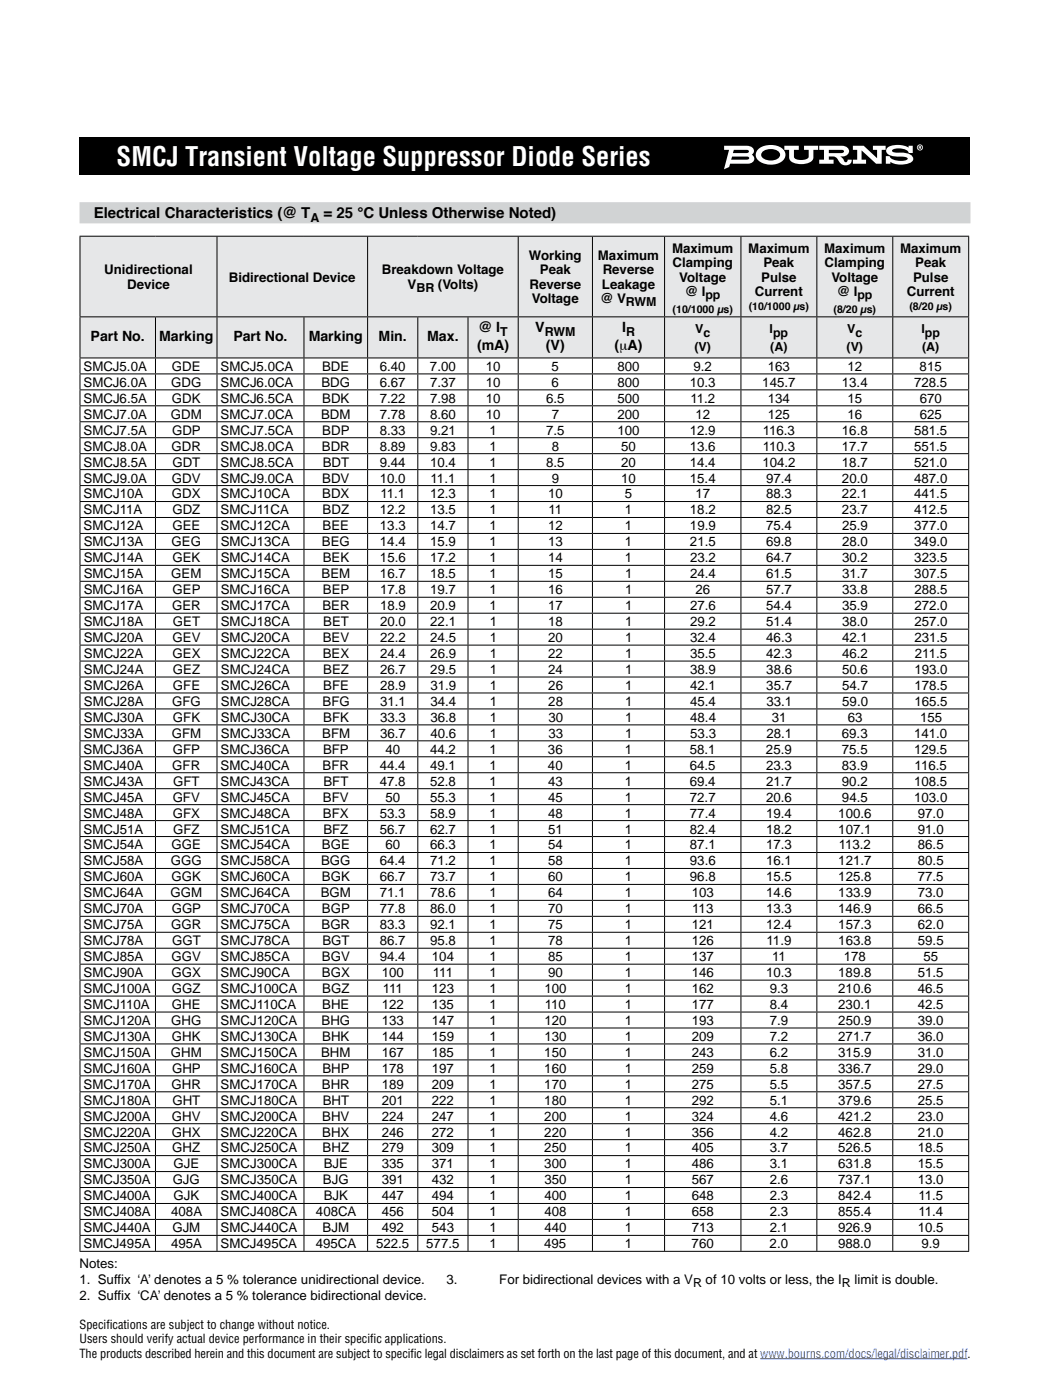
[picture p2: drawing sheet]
<svg xmlns="http://www.w3.org/2000/svg" width="210mm" height="279mm" viewBox="0 0 210 279" stroke-linecap="round" stroke-linejoin="round" font-family="sans-serif">
<path d="M15.9 27.5h177.8v7.4h-177.8z" fill="#000"/>
<g fill="#fff">
<path d="M156.5 29.1h2.9v.8h-1v1.4a1.59 1.59 0 0 0 1.9 .6 1.04 1.04 0 0 0 1.1-.6v-1.4h-.9v-.8h2.8v.8h-1v1.5a2.1 2.1 0 0 1-2.3 1.4 2.91 2.91 0 0 1-2.4-.9l-.1-2h-1z"/>
<path d="M170.2 29.1h2.2l2.6 2.5v-1.7h-.8v-.8h2.5v.8h-.7v2.8h-1.2l-2.9-2.7v1.9h.9v.8h-2.6v-.8h.9v-2h-.9z"/>
<path d="M177.3 29.3a4.5 4.5 0 0 1 4 .2v-.4h.9v1.4h-.8a2.21 2.21 0 0 0-2.7-.8l-.6 .2-.1 .3 .5 .2 1.1 .1a2.68 2.68 0 0 1 2.6 .9 .91 .91 0 0 1-.8 1.2 4.4 4.4 0 0 1-3.7-.3v.4h-.9v-1.5h.7a2.17 2.17 0 0 0 2.3 .9l1.1-.2 .3-.2a2.62 2.62 0 0 0-2.3-.5 2.54 2.54 0 0 1-1.9-.7l-.2-.4 .2-.4z"/>
<path d="M183.5 29.2v.2h.2v-.2zM183.3 29.1h.5l-.1 .4 .2 .3h-.2l-.1-.3-.1 .3h-.2zM183.1 29.4a.5 .5 0 0 0 1 0 .5 .5 0 0 0-1 0zM183 29.4a.61 .61 0 0 1 1.2 0 .61 .61 0 0 1-1.2 0z"/>
<path d="M146.1 31.2h3l.2 .1 .2 .2-.2 .3-.4 .1h-3zM146.5 29.9h2.6l.4 .3-.2 .3-.4 .1h-2.6zM144.5 29.1v.8h1l-1 3.9 1-.5 .2-.6h3.6a.99 .99 0 0 0 1.1-.6 .99 .99 0 0 0-.4-1.2 .93 .93 0 0 0 .4-1.1 .93 .93 0 0 0-.9-.6z"/>
<path d="M152.2 30.2a2.59 2.59 0 0 1 3.4 .3 1.1 1.1 0 0 1-1.2 1.5 2 2 0 0 1-2.5-1.1zM151.4 29.7a1.58 1.58 0 0 0-.5 1.5 1.58 1.58 0 0 0 1.1 1.3 3.8 3.8 0 0 0 4.5-.7 1.72 1.72 0 0 0-1.3-2.7 4.2 4.2 0 0 0-3.8 .6z"/>
<path d="M165.4 29.9h2.6l.4 .3-.2 .3-.4 .1h-2.4zM163.5 29.1v.8h.9v2h-.9v.8h2.9v-.8h-1v-.7a1.56 1.56 0 0 1 2 1 1.42 1.42 0 0 0 1.3 .8 1.42 1.42 0 0 0 1.3-.8v-.3h-.8l-.1 .3-.3 .2a.59 .59 0 0 1-.5-.6l-.6-.6a1.27 1.27 0 0 0 1.7-1.3 1.39 1.39 0 0 0-1.4-.8z"/>
</g>
<path d="M15.9 42.5h177.8" fill="none" stroke="#d1d3d4" stroke-width="4.2" stroke-linecap="butt"/>
<path d="M16 47.1h27.3v16.1h-27.3zM43.3 47.1h30.1v16.1h-30.1zM73.4 47.1h30v16.1h-30zM103.4 47.1h14.8v16.1h-14.8zM118.2 47.1h14.4v16.1h-14.4zM132.6 47.1h15.3v16.1h-15.3zM147.9 47.1h15.1v16.1h-15.1zM163 47.1h15.2v16.1h-15.2zM178.2 47.1h15.1v16.1h-15.1zM16 63.2h15v8.2h-15zM31 63.2h12.3v8.2h-12.3zM43.3 63.2h17.4v8.2h-17.4zM60.7 63.2h12.7v8.2h-12.7zM73.4 63.2h10v8.2h-10zM83.4 63.2h10v8.2h-10zM93.4 63.2h10v8.2h-10zM103.4 63.2h14.8v8.2h-14.8zM118.2 63.2h14.4v8.2h-14.4zM132.6 63.2h15.3v8.2h-15.3zM147.9 63.2h15.1v8.2h-15.1zM163 63.2h15.2v8.2h-15.2zM178.2 63.2h15.1v8.2h-15.1z" fill="#e6e7e8"/>
<g fill="none" stroke="#000" stroke-width=".2">
<path d="M15.9 47.1h177.5M16 47.2v15.9M43.3 47.2v15.9M73.4 47.2v15.9M103.4 47.2v15.9M118.2 47.2v15.9M132.6 47.2v15.9M147.9 47.2v15.9M163 47.2v15.9M178.2 47.2v15.9M193.3 47.2v15.9M15.9 71.4h177.5"/>
<path d="M15.9 63.2h177.5M15.9 74.6h177.5M15.9 77.8h177.5M16 63.3v8M16 71.5v3M16 74.7v3M16 77.9v3M31 63.3v8M31 71.5v3M31 74.7v3M31 77.9v3M43.3 63.3v8"/>
<path d="M43.3 71.5v3M43.3 74.7v3M43.3 77.9v3M60.7 63.3v8M60.7 71.5v3M60.7 74.7v3M60.7 77.9v3M73.4 63.3v8M73.4 71.5v3M73.4 74.7v3M73.4 77.9v3M83.4 63.3v8"/>
<path d="M83.4 71.5v3M83.4 74.7v3M83.4 77.9v3M93.4 63.3v8M93.4 71.5v3M93.4 74.7v3M93.4 77.9v3M103.4 63.3v8M103.4 71.5v3M103.4 74.7v3M103.4 77.9v3M118.2 63.3v8"/>
<path d="M118.2 71.5v3M118.2 74.7v3M118.2 77.9v3M132.6 63.3v8M132.6 71.5v3M132.6 74.7v3M132.6 77.9v3M147.9 63.3v8M147.9 71.5v3M147.9 74.7v3M147.9 77.9v3M163 63.3v8"/>
<path d="M163 71.5v3M163 74.7v3M163 77.9v3M178.2 63.3v8M178.2 71.5v3M178.2 74.7v3M178.2 77.9v3M193.3 63.3v8M193.3 71.5v3M193.3 74.7v3M193.3 77.9v3M15.9 81h177.5"/>
<path d="M15.9 84.2h177.5M15.9 90.5h177.5M15.9 93.7h177.5M15.9 96.9h177.5M16 81.1v3M16 84.3v3M16 87.4v3.1M16 90.6v3M16 93.8v3M16 97v3M31 81.1v3M31 84.3v3"/>
<path d="M31 87.4v3.1M31 90.6v3M31 93.8v3M31 97v3M43.3 81.1v3M43.3 84.3v3M43.3 87.4v3.1M43.3 90.6v3M43.3 93.8v3M43.3 97v3M60.7 81.1v3M60.7 84.3v3"/>
<path d="M60.7 87.4v3.1M60.7 90.6v3M60.7 93.8v3M60.7 97v3M73.4 81.1v3M73.4 84.3v3M73.4 87.4v3.1M73.4 90.6v3M73.4 93.8v3M73.4 97v3M83.4 81.1v3M83.4 84.3v3"/>
<path d="M83.4 87.4v3.1M83.4 90.6v3M83.4 93.8v3M83.4 97v3M93.4 81.1v3M93.4 84.3v3M93.4 87.4v3.1M93.4 90.6v3M93.4 93.8v3M93.4 97v3M103.4 81.1v3M103.4 84.3v3"/>
<path d="M103.4 87.4v3.1M103.4 90.6v3M103.4 93.8v3M103.4 97v3M118.2 81.1v3M118.2 84.3v3M118.2 87.4v3.1M118.2 90.6v3M118.2 93.8v3M118.2 97v3M132.6 81.1v3M132.6 84.3v3"/>
<path d="M132.6 90.6v3M132.6 93.8v3M132.6 97v3M132.6 87.4v3.1M147.9 81.1v3M147.9 84.3v3M147.9 90.6v3M147.9 93.8v3M147.9 97v3M147.9 87.4v3.1M163 81.1v3M163 84.3v3"/>
<path d="M163 90.6v3M163 93.8v3M163 97v3M163 87.4v3.1M178.2 81.1v3M178.2 84.3v3M178.2 90.6v3M178.2 93.8v3M178.2 97v3M178.2 87.4v3.1M193.3 81.1v3M193.3 84.3v3"/>
<path d="M193.3 87.4v3.1M193.3 90.6v3M193.3 93.8v3M193.3 97v3M193.4 87.4h-177.5M15.9 100.1h177.5M15.9 103.3h177.5M15.9 106.5h177.5M15.9 109.6h177.5M15.9 116h177.5M15.9 119.2h177.5M16 100.2v3"/>
<path d="M16 103.4v3M16 106.5v3.1M16 109.7v3M16 112.9v3M16 116.1v3M16 119.3v3M31 100.2v3M31 103.4v3M31 106.5v3.1M31 109.7v3M31 112.9v3M31 116.1v3"/>
<path d="M31 119.3v3M43.3 100.2v3M43.3 103.4v3M43.3 106.5v3.1M43.3 109.7v3M43.3 112.9v3M43.3 116.1v3M43.3 119.3v3M60.7 100.2v3M60.7 103.4v3M60.7 106.5v3.1M60.7 109.7v3"/>
<path d="M60.7 112.9v3M60.7 116.1v3M60.7 119.3v3M73.4 100.2v3M73.4 103.4v3M73.4 106.5v3.1M73.4 109.7v3M73.4 112.9v3M73.4 116.1v3M73.4 119.3v3M83.4 100.2v3M83.4 103.4v3"/>
<path d="M83.4 106.5v3.1M83.4 109.7v3M83.4 112.9v3M83.4 116.1v3M83.4 119.3v3M93.4 100.2v3M93.4 103.4v3M93.4 106.5v3.1M93.4 109.7v3M93.4 112.9v3M93.4 116.1v3M93.4 119.3v3"/>
<path d="M103.4 100.2v3M103.4 103.4v3M103.4 106.5v3.1M103.4 109.7v3M103.4 112.9v3M103.4 116.1v3M103.4 119.3v3M118.2 100.2v3M118.2 103.4v3M118.2 106.5v3.1M118.2 109.7v3M118.2 112.9v3"/>
<path d="M118.2 116.1v3M118.2 119.3v3M132.6 100.2v3M132.6 103.4v3M132.6 106.5v3.1M132.6 109.7v3M132.6 112.9v3M132.6 116.1v3M132.6 119.3v3M147.9 100.2v3M147.9 103.4v3M147.9 106.5v3.1"/>
<path d="M147.9 109.7v3M147.9 112.9v3M147.9 116.1v3M147.9 119.3v3M163 100.2v3M163 103.4v3M163 106.5v3.1M163 109.7v3M163 112.9v3M163 116.1v3M163 119.3v3M178.2 100.2v3"/>
<path d="M178.2 103.4v3M178.2 106.5v3.1M178.2 109.7v3M178.2 112.9v3M178.2 116.1v3M178.2 119.3v3M193.3 100.2v3M193.3 103.4v3M193.3 106.5v3.1M193.3 109.7v3M193.3 112.9v3M193.3 116.1v3"/>
<path d="M193.3 119.3v3M193.4 112.8h-177.5M15.9 135.1h177.5M15.9 138.3h177.5M15.9 122.4h177.5M15.9 125.6h177.5M15.9 128.7h177.5M15.9 131.9h177.5M16 122.5v3M16 125.7v3M16 128.8v3M16 132v3"/>
<path d="M16 135.2v3M16 138.4v3M31 122.5v3M31 125.7v3M31 128.8v3M31 132v3M31 135.2v3M31 138.4v3M43.3 122.5v3M43.3 125.7v3M43.3 128.8v3M43.3 132v3"/>
<path d="M43.3 135.2v3M43.3 138.4v3M60.7 122.5v3M60.7 125.7v3M60.7 128.8v3M60.7 132v3M60.7 135.2v3M60.7 138.4v3M73.4 122.5v3M73.4 125.7v3M73.4 128.8v3M73.4 132v3"/>
<path d="M73.4 138.4v3M73.4 135.2v3M83.4 122.5v3M83.4 125.7v3M83.4 128.8v3M83.4 132v3M83.4 138.4v3M83.4 135.2v3M93.4 122.5v3M93.4 125.7v3M93.4 128.8v3M93.4 132v3"/>
<path d="M93.4 135.2v3M93.4 138.4v3M103.4 122.5v3M103.4 125.7v3M103.4 128.8v3M103.4 132v3M103.4 135.2v3M103.4 138.4v3M118.2 122.5v3M118.2 125.7v3M118.2 128.8v3M118.2 132v3"/>
<path d="M118.2 135.2v3M118.2 138.4v3M132.6 122.5v3M132.6 125.7v3M132.6 128.8v3M132.6 132v3M132.6 135.2v3M132.6 138.4v3M147.9 122.5v3M147.9 125.7v3M147.9 128.8v3M147.9 132v3"/>
<path d="M147.9 135.2v3M147.9 138.4v3M163 122.5v3M163 125.7v3M163 128.8v3M163 132v3M163 135.2v3M163 138.4v3M178.2 122.5v3M178.2 125.7v3M178.2 128.8v3M178.2 132v3"/>
<path d="M178.2 135.2v3M178.2 138.4v3M193.3 122.5v3M193.3 125.7v3M193.3 128.8v3M193.3 132v3M193.3 135.2v3M193.3 138.4v3M15.9 141.5h177.5M15.9 144.7h177.5M15.9 147.8h177.5M15.9 151h177.5"/>
<path d="M15.9 154.2h177.5M15.9 157.4h177.5M16 141.6v3M16 144.8v3M16 147.9v3M16 151.1v3M16 154.3v3M16 157.5v3M31 141.6v3M31 144.8v3M31 147.9v3M31 151.1v3"/>
<path d="M31 154.3v3M31 157.5v3M43.3 141.6v3M43.3 144.8v3M43.3 147.9v3M43.3 151.1v3M43.3 154.3v3M43.3 157.5v3M60.7 141.6v3M60.7 144.8v3M60.7 147.9v3M60.7 151.1v3"/>
<path d="M60.7 154.3v3M60.7 157.5v3M73.4 144.8v3M73.4 147.9v3M73.4 151.1v3M73.4 154.3v3M73.4 157.5v3M73.4 141.6v3M83.4 144.8v3M83.4 147.9v3M83.4 151.1v3M83.4 154.3v3"/>
<path d="M83.4 157.5v3M83.4 141.6v3M93.4 144.8v3M93.4 147.9v3M93.4 151.1v3M93.4 154.3v3M93.4 157.5v3M93.4 141.6v3M103.4 144.8v3M103.4 147.9v3M103.4 151.1v3M103.4 154.3v3"/>
<path d="M103.4 157.5v3M103.4 141.6v3M118.2 144.8v3M118.2 147.9v3M118.2 151.1v3M118.2 154.3v3M118.2 157.5v3M118.2 141.6v3M132.6 144.8v3M132.6 147.9v3M132.6 151.1v3M132.6 154.3v3"/>
<path d="M132.6 157.5v3M132.6 141.6v3M147.9 144.8v3M147.9 147.9v3M147.9 151.1v3M147.9 154.3v3M147.9 141.6v3M147.9 157.5v3M163 144.8v3M163 147.9v3M163 151.1v3M163 154.3v3"/>
<path d="M163 141.6v3M163 157.5v3M178.2 144.8v3M178.2 147.9v3M178.2 151.1v3M178.2 154.3v3M178.2 141.6v3M178.2 157.5v3M193.3 141.6v3M193.3 144.8v3M193.3 147.9v3M193.3 151.1v3"/>
<path d="M193.3 154.3v3M193.3 157.5v3M15.9 160.6h177.5M15.9 163.8h177.5M15.9 167h177.5M15.9 170.1h177.5M15.9 173.3h177.5M15.9 176.5h177.5M15.9 179.7h177.5M16 160.7v3M16 163.9v3M16 167v3"/>
<path d="M16 170.2v3M16 173.4v3M16 176.6v3M16 179.8v3M31 160.7v3M31 163.9v3M31 167v3M31 170.2v3M31 173.4v3M31 176.6v3M31 179.8v3M43.3 160.7v3"/>
<path d="M43.3 163.9v3M43.3 167v3M43.3 170.2v3M43.3 173.4v3M43.3 176.6v3M43.3 179.8v3M60.7 160.7v3M60.7 163.9v3M60.7 167v3M60.7 170.2v3M60.7 173.4v3M60.7 176.6v3"/>
<path d="M60.7 179.8v3M73.4 160.7v3M73.4 163.9v3M73.4 167v3M73.4 170.2v3M73.4 173.4v3M73.4 176.6v3M73.4 179.8v3M83.4 160.7v3M83.4 163.9v3M83.4 167v3M83.4 170.2v3"/>
<path d="M83.4 173.4v3M83.4 176.6v3M83.4 179.8v3M93.4 160.7v3M93.4 163.9v3M93.4 167v3M93.4 170.2v3M93.4 173.4v3M93.4 176.6v3M93.4 179.8v3M103.4 160.7v3M103.4 163.9v3"/>
<path d="M103.4 167v3M103.4 170.2v3M103.4 173.4v3M103.4 176.6v3M103.4 179.8v3M118.2 160.7v3M118.2 163.9v3M118.2 167v3M118.2 170.2v3M118.2 173.4v3M118.2 176.6v3M118.2 179.8v3"/>
<path d="M132.6 160.7v3M132.6 163.9v3M132.6 167v3M132.6 170.2v3M132.6 173.4v3M132.6 176.6v3M132.6 179.8v3M147.9 160.7v3M147.9 163.9v3M147.9 167v3M147.9 170.2v3M147.9 173.4v3"/>
<path d="M147.9 176.6v3M147.9 179.8v3M163 160.7v3M163 163.9v3M163 167v3M163 170.2v3M163 173.4v3M163 176.6v3M163 179.8v3M178.2 160.7v3M178.2 163.9v3M178.2 167v3"/>
<path d="M178.2 170.2v3M178.2 173.4v3M178.2 176.6v3M178.2 179.8v3M193.3 160.7v3M193.3 163.9v3M193.3 167v3M193.3 170.2v3M193.3 173.4v3M193.3 176.6v3M193.3 179.8v3M15.9 182.9h177.5"/>
<path d="M15.9 186.1h177.5M15.9 189.2h177.5M15.9 192.4h177.5M15.9 195.6h177.5M15.9 198.8h177.5M16 183v3M16 186.1v3.1M16 189.3v3M16 192.5v3M16 195.7v3M16 198.9v3M31 183v3"/>
<path d="M31 186.1v3.1M31 189.3v3M31 192.5v3M31 195.7v3M31 198.9v3M43.3 186.1v3.1M43.3 189.3v3M43.3 192.5v3M43.3 195.7v3M43.3 198.9v3M43.3 183v3M60.7 186.1v3.1"/>
<path d="M60.7 189.3v3M60.7 192.5v3M60.7 195.7v3M60.7 198.9v3M60.7 183v3M73.4 186.1v3.1M73.4 189.3v3M73.4 192.5v3M73.4 195.7v3M73.4 198.9v3M73.4 183v3M83.4 186.1v3.1"/>
<path d="M83.4 189.3v3M83.4 192.5v3M83.4 195.7v3M83.4 198.9v3M83.4 183v3M93.4 186.1v3.1M93.4 189.3v3M93.4 192.5v3M93.4 195.7v3M93.4 198.9v3M93.4 183v3M103.4 186.1v3.1"/>
<path d="M103.4 189.3v3M103.4 192.5v3M103.4 195.7v3M103.4 198.9v3M103.4 183v3M118.2 186.1v3.1M118.2 189.3v3M118.2 192.5v3M118.2 195.7v3M118.2 198.9v3M118.2 183v3M132.6 186.1v3.1"/>
<path d="M132.6 189.3v3M132.6 192.5v3M132.6 195.7v3M132.6 198.9v3M132.6 183v3M147.9 186.1v3.1M147.9 189.3v3M147.9 192.5v3M147.9 195.7v3M147.9 198.9v3M147.9 183v3M163 186.1v3.1"/>
<path d="M163 189.3v3M163 192.5v3M163 195.7v3M163 198.9v3M163 183v3M178.2 186.1v3.1M178.2 189.3v3M178.2 192.5v3M178.2 195.7v3M178.2 198.9v3M178.2 183v3M193.3 183v3"/>
<path d="M193.3 186.1v3.1M193.3 189.3v3M193.3 192.5v3M193.3 195.7v3M193.3 198.9v3M15.9 202h177.5M15.9 205.2h177.5M15.9 208.3h177.5M15.9 211.5h177.5M15.9 214.7h177.5M15.9 217.9h177.5M16 202.1v3"/>
<path d="M16 205.2v3.1M16 208.4v3M16 211.6v3M16 214.8v3M16 218v3M31 202.1v3M31 205.2v3.1M31 208.4v3M31 211.6v3M31 214.8v3M31 218v3M43.3 202.1v3"/>
<path d="M43.3 205.2v3.1M43.3 208.4v3M43.3 211.6v3M43.3 214.8v3M43.3 218v3M60.7 202.1v3M60.7 205.2v3.1M60.7 208.4v3M60.7 211.6v3M60.7 214.8v3M60.7 218v3M73.4 202.1v3"/>
<path d="M73.4 205.2v3.1M73.4 208.4v3M73.4 211.6v3M73.4 214.8v3M73.4 218v3M83.4 202.1v3M83.4 205.2v3.1M83.4 208.4v3M83.4 211.6v3M83.4 214.8v3M83.4 218v3M93.4 202.1v3"/>
<path d="M93.4 205.2v3.1M93.4 208.4v3M93.4 211.6v3M93.4 214.8v3M93.4 218v3M103.4 202.1v3M103.4 205.2v3.1M103.4 208.4v3M103.4 211.6v3M103.4 214.8v3M103.4 218v3M118.2 202.1v3"/>
<path d="M118.2 208.4v3M118.2 211.6v3M118.2 214.8v3M118.2 218v3M118.2 205.2v3.1M132.6 202.1v3M132.6 208.4v3M132.6 211.6v3M132.6 214.8v3M132.6 218v3M132.6 205.2v3.1M147.9 202.1v3"/>
<path d="M147.9 208.4v3M147.9 211.6v3M147.9 214.8v3M147.9 218v3M147.9 205.2v3.1M163 202.1v3M163 208.4v3M163 211.6v3M163 214.8v3M163 218v3M163 205.2v3.1M178.2 202.1v3"/>
<path d="M178.2 208.4v3M178.2 211.6v3M178.2 214.8v3M178.2 218v3M178.2 205.2v3.1M193.3 202.1v3M193.3 205.2v3.1M193.3 208.4v3M193.3 211.6v3M193.3 214.8v3M193.3 218v3M15.9 221.1h177.5"/>
<path d="M15.9 224.3h177.5M15.9 227.4h177.5M15.9 230.6h177.5M15.9 233.8h177.5M15.9 237h177.5M16 221.2v3M16 224.3v3.1M16 227.5v3M16 230.7v3M16 233.9v3M16 237.1v3M31 221.2v3"/>
<path d="M31 224.3v3.1M31 227.5v3M31 230.7v3M31 233.9v3M31 237.1v3M43.3 221.2v3M43.3 224.3v3.1M43.3 227.5v3M43.3 230.7v3M43.3 233.9v3M43.3 237.1v3M60.7 221.2v3"/>
<path d="M60.7 224.3v3.1M60.7 227.5v3M60.7 230.7v3M60.7 233.9v3M60.7 237.1v3M73.4 221.2v3M73.4 224.3v3.1M73.4 227.5v3M73.4 230.7v3M73.4 233.9v3M73.4 237.1v3M83.4 221.2v3"/>
<path d="M83.4 224.3v3.1M83.4 227.5v3M83.4 230.7v3M83.4 233.9v3M83.4 237.1v3M93.4 221.2v3M93.4 224.3v3.1M93.4 227.5v3M93.4 230.7v3M93.4 233.9v3M93.4 237.1v3M103.4 221.2v3"/>
<path d="M103.4 224.3v3.1M103.4 227.5v3M103.4 230.7v3M103.4 233.9v3M103.4 237.1v3M118.2 221.2v3M118.2 224.3v3.1M118.2 227.5v3M118.2 230.7v3M118.2 233.9v3M118.2 237.1v3M132.6 221.2v3"/>
<path d="M132.6 224.3v3.1M132.6 227.5v3M132.6 230.7v3M132.6 233.9v3M132.6 237.1v3M147.9 221.2v3M147.9 224.3v3.1M147.9 227.5v3M147.9 230.7v3M147.9 233.9v3M147.9 237.1v3M163 221.2v3"/>
<path d="M163 224.3v3.1M163 227.5v3M163 230.7v3M163 233.9v3M163 237.1v3M178.2 221.2v3M178.2 224.3v3.1M178.2 227.5v3M178.2 230.7v3M178.2 233.9v3M178.2 237.1v3M193.3 221.2v3"/>
<path d="M193.3 224.3v3.1M193.3 227.5v3M193.3 230.7v3M193.3 233.9v3M193.3 237.1v3M15.9 249.7h177.5M15.9 240.2h177.5M15.9 243.4h177.5M15.9 246.5h177.5M16 240.3v3M16 243.5v3M16 246.6v3"/>
<path d="M31 240.3v3M31 243.5v3M31 246.6v3M43.3 240.3v3M43.3 243.5v3M43.3 246.6v3M60.7 240.3v3M60.7 243.5v3M60.7 246.6v3M73.4 240.3v3M73.4 243.5v3M73.4 246.6v3"/>
<path d="M83.4 240.3v3M83.4 243.5v3M83.4 246.6v3M93.4 240.3v3M93.4 243.5v3M93.4 246.6v3M103.4 240.3v3M103.4 243.5v3M103.4 246.6v3M118.2 240.3v3M118.2 243.5v3M118.2 246.6v3"/>
<path d="M132.6 240.3v3M132.6 243.5v3M132.6 246.6v3M147.9 240.3v3M147.9 243.5v3M147.9 246.6v3M163 240.3v3M163 243.5v3M163 246.6v3M178.2 240.3v3M178.2 243.5v3M178.2 246.6v3"/>
<path d="M193.3 240.3v3M193.3 243.5v3M193.3 246.6v3"/>
</g>
<path d="M151.7 271.2h41.4" fill="none" stroke="#0042f4" stroke-width=".2"/>
<text font-size="5.3" fill="#fff" x="23.3" y="33.2">SMCJ Transient Voltage Suppressor Diode Series</text>
<g font-size="3">
<text x="18.7" y="43.5">Electrical Characteristics (@ T</text>
<text x="64.6" y="43.5">= 25 °C Unless Otherwise Noted)</text>
</g>
<g font-size="2.8">
<text x="18.1" y="68">Part No.</text>
<text x="31.8" y="68">Marking</text>
<text x="46.6" y="68">Part No.</text>
<text x="61.6" y="68">Marking</text>
<text x="75.5" y="68">Min.</text>
<text x="85.3" y="68">Max.</text>
<text x="95.2" y="69.8">(mA)</text>
<text x="95.5" y="66.3">@ I</text>
<text x="106.8" y="66.3">V</text>
<text x="108.9" y="69.8">(V)</text>
<text x="122.7" y="69.8">(μA)</text>
<text x="124.1" y="66.3">I</text>
</g>
<g font-size="2.6">
<text x="105.6" y="51.9">Working</text>
<text x="119.3" y="51.9">Maximum</text>
<text x="134.1" y="50.5">Maximum</text>
<text x="134.2" y="53.4">Clamping</text>
<text x="149.3" y="50.5">Maximum</text>
<text x="152.4" y="53.4">Peak</text>
<text x="164.5" y="50.5">Maximum</text>
<text x="164.6" y="53.4">Clamping</text>
<text x="179.6" y="50.5">Maximum</text>
<text x="182.7" y="53.4">Peak</text>
<text x="20.8" y="54.8">Unidirectional</text>
<text x="25.4" y="57.6">Device</text>
<text x="45.7" y="56.2">Bidirectional Device</text>
<text x="76.2" y="54.8">Breakdown Voltage</text>
<text x="81.3" y="57.6">V</text>
<text x="87.4" y="57.6">(Volts)</text>
<text x="105.7" y="57.6">Reverse</text>
<text x="107.7" y="54.8">Peak</text>
<text x="120.1" y="57.6">Leakage</text>
<text x="120.3" y="54.8">Reverse</text>
<text x="135.6" y="56.2">Voltage</text>
<text x="136.7" y="59">@ I</text>
<text x="150.7" y="59">Current</text>
<text x="151.9" y="56.2">Pulse</text>
<text x="165.9" y="56.2">Voltage</text>
<text x="167.1" y="59">@ I</text>
<text x="181" y="59">Current</text>
<text x="182.2" y="56.2">Pulse</text>
<text x="106.1" y="60.4">Voltage</text>
<text x="119.8" y="60.4">@ V</text>
<text x="16.7" y="74">SMCJ5.0A</text>
<text x="16.7" y="77.2">SMCJ6.0A</text>
<text x="34.2" y="77.2">GDG</text>
<text x="34.3" y="74">GDE</text>
<text x="44" y="74">SMCJ5.0CA</text>
<text x="44" y="77.2">SMCJ6.0CA</text>
<text x="64.1" y="77.2">BDG</text>
<text x="64.3" y="74">BDE</text>
<text x="75.8" y="74">6.40</text>
<text x="75.8" y="77.2">6.67</text>
<text x="85.8" y="74">7.00</text>
<text x="85.8" y="77.2">7.37</text>
<text x="96.9" y="74">10</text>
<text x="96.9" y="77.2">10</text>
<text x="110.1" y="74">5</text>
<text x="110.1" y="77.2">6</text>
<text x="123.2" y="74">800</text>
<text x="123.2" y="77.2">800</text>
<text x="137.7" y="77.2">10.3</text>
<text x="138.4" y="74">9.2</text>
<text x="152.1" y="77.2">145.7</text>
<text x="153.2" y="74">163</text>
<text x="168" y="77.2">13.4</text>
<text x="169.1" y="74">12</text>
<text x="182.4" y="77.2">728.5</text>
<text x="183.5" y="74">815</text>
<text x="16.7" y="80.4">SMCJ6.5A</text>
<text x="16.7" y="83.6">SMCJ7.0A</text>
<text x="34.1" y="83.6">GDM</text>
<text x="34.3" y="80.4">GDK</text>
<text x="44" y="80.4">SMCJ6.5CA</text>
<text x="44" y="83.6">SMCJ7.0CA</text>
<text x="64.1" y="83.6">BDM</text>
<text x="64.3" y="80.4">BDK</text>
<text x="75.8" y="80.4">7.22</text>
<text x="75.8" y="83.6">7.78</text>
<text x="85.8" y="80.4">7.98</text>
<text x="85.8" y="83.6">8.60</text>
<text x="96.9" y="80.4">10</text>
<text x="96.9" y="83.6">10</text>
<text x="109" y="80.4">6.5</text>
<text x="110.1" y="83.6">7</text>
<text x="123.2" y="80.4">500</text>
<text x="123.2" y="83.6">200</text>
<text x="137.8" y="80.4">11.2</text>
<text x="138.8" y="83.6">12</text>
<text x="153.2" y="80.4">134</text>
<text x="153.2" y="83.6">125</text>
<text x="169.1" y="80.4">15</text>
<text x="169.1" y="83.6">16</text>
<text x="183.5" y="80.4">670</text>
<text x="183.5" y="83.6">625</text>
<text x="16.7" y="86.8">SMCJ7.5A</text>
<text x="16.7" y="89.9">SMCJ8.0A</text>
<text x="34.2" y="89.9">GDR</text>
<text x="34.3" y="86.8">GDP</text>
<text x="44" y="86.8">SMCJ7.5CA</text>
<text x="44" y="89.9">SMCJ8.0CA</text>
<text x="64.2" y="89.9">BDR</text>
<text x="64.3" y="86.8">BDP</text>
<text x="75.8" y="86.8">8.33</text>
<text x="75.8" y="89.9">8.89</text>
<text x="85.8" y="86.8">9.21</text>
<text x="85.8" y="89.9">9.83</text>
<text x="97.7" y="86.8">1</text>
<text x="97.7" y="89.9">1</text>
<text x="109" y="86.8">7.5</text>
<text x="110.1" y="89.9">8</text>
<text x="123.2" y="86.8">100</text>
<text x="124" y="89.9">50</text>
<text x="137.7" y="86.8">12.9</text>
<text x="137.7" y="89.9">13.6</text>
<text x="152.2" y="86.8">116.3</text>
<text x="152.2" y="89.9">110.3</text>
<text x="168" y="86.8">16.8</text>
<text x="168" y="89.9">17.7</text>
<text x="182.4" y="86.8">581.5</text>
<text x="182.4" y="89.9">551.5</text>
<text x="16.7" y="93.1">SMCJ8.5A</text>
<text x="34.4" y="93.1">GDT</text>
<text x="44" y="93.1">SMCJ8.5CA</text>
<text x="64.4" y="93.1">BDT</text>
<text x="75.8" y="93.1">9.44</text>
<text x="85.8" y="93.1">10.4</text>
<text x="97.7" y="93.1">1</text>
<text x="109" y="93.1">8.5</text>
<text x="124" y="93.1">20</text>
<text x="137.7" y="93.1">14.4</text>
<text x="152.1" y="93.1">104.2</text>
<text x="168" y="93.1">18.7</text>
<text x="182.4" y="93.1">521.0</text>
<text x="16.7" y="96.3">SMCJ9.0A</text>
<text x="16.7" y="99.5">SMCJ10A</text>
<text x="34.3" y="96.3">GDV</text>
<text x="34.3" y="99.5">GDX</text>
<text x="44" y="96.3">SMCJ9.0CA</text>
<text x="44" y="99.5">SMCJ10CA</text>
<text x="64.3" y="96.3">BDV</text>
<text x="64.3" y="99.5">BDX</text>
<text x="75.8" y="96.3">10.0</text>
<text x="75.9" y="99.5">11.1</text>
<text x="85.8" y="99.5">12.3</text>
<text x="85.9" y="96.3">11.1</text>
<text x="97.7" y="96.3">1</text>
<text x="97.7" y="99.5">1</text>
<text x="109.4" y="99.5">10</text>
<text x="110.1" y="96.3">9</text>
<text x="124" y="96.3">10</text>
<text x="124.7" y="99.5">5</text>
<text x="137.7" y="96.3">15.4</text>
<text x="138.8" y="99.5">17</text>
<text x="152.9" y="96.3">97.4</text>
<text x="152.9" y="99.5">88.3</text>
<text x="168" y="96.3">20.0</text>
<text x="168" y="99.5">22.1</text>
<text x="182.5" y="96.3">487.0</text>
<text x="182.5" y="99.5">441.5</text>
<text x="16.7" y="102.7">SMCJ11A</text>
<text x="16.7" y="105.9">SMCJ12A</text>
<text x="34.4" y="102.7">GDZ</text>
<text x="34.4" y="105.9">GEE</text>
<text x="44" y="102.7">SMCJ11CA</text>
<text x="44" y="105.9">SMCJ12CA</text>
<text x="64.4" y="102.7">BDZ</text>
<text x="64.4" y="105.9">BEE</text>
<text x="75.8" y="102.7">12.2</text>
<text x="75.8" y="105.9">13.3</text>
<text x="85.8" y="102.7">13.5</text>
<text x="85.8" y="105.9">14.7</text>
<text x="97.7" y="102.7">1</text>
<text x="97.7" y="105.9">1</text>
<text x="109.4" y="105.9">12</text>
<text x="109.5" y="102.7">11</text>
<text x="124.7" y="102.7">1</text>
<text x="124.7" y="105.9">1</text>
<text x="137.7" y="102.7">18.2</text>
<text x="137.7" y="105.9">19.9</text>
<text x="152.9" y="102.7">82.5</text>
<text x="152.9" y="105.9">75.4</text>
<text x="168" y="102.7">23.7</text>
<text x="168" y="105.9">25.9</text>
<text x="182.5" y="102.7">412.5</text>
<text x="182.5" y="105.9">377.0</text>
<text x="16.7" y="109">SMCJ13A</text>
<text x="16.7" y="112.2">SMCJ14A</text>
<text x="34.3" y="109">GEG</text>
<text x="34.4" y="112.2">GEK</text>
<text x="44" y="109">SMCJ13CA</text>
<text x="44" y="112.2">SMCJ14CA</text>
<text x="64.2" y="109">BEG</text>
<text x="64.4" y="112.2">BEK</text>
<text x="75.8" y="109">14.4</text>
<text x="75.8" y="112.2">15.6</text>
<text x="85.8" y="109">15.9</text>
<text x="85.8" y="112.2">17.2</text>
<text x="97.7" y="109">1</text>
<text x="97.7" y="112.2">1</text>
<text x="109.4" y="109">13</text>
<text x="109.4" y="112.2">14</text>
<text x="124.7" y="109">1</text>
<text x="124.7" y="112.2">1</text>
<text x="137.7" y="109">21.5</text>
<text x="137.7" y="112.2">23.2</text>
<text x="152.9" y="109">69.8</text>
<text x="152.9" y="112.2">64.7</text>
<text x="168" y="109">28.0</text>
<text x="168.1" y="112.2">30.2</text>
<text x="182.5" y="109">349.0</text>
<text x="182.5" y="112.2">323.5</text>
<text x="16.7" y="115.4">SMCJ15A</text>
<text x="16.7" y="118.6">SMCJ16A</text>
<text x="34.2" y="115.4">GEM</text>
<text x="34.4" y="118.6">GEP</text>
<text x="44" y="115.4">SMCJ15CA</text>
<text x="44.1" y="118.6">SMCJ16CA</text>
<text x="64.2" y="115.4">BEM</text>
<text x="64.4" y="118.6">BEP</text>
<text x="75.8" y="115.4">16.7</text>
<text x="75.8" y="118.6">17.8</text>
<text x="85.9" y="115.4">18.5</text>
<text x="85.9" y="118.6">19.7</text>
<text x="97.7" y="115.4">1</text>
<text x="97.7" y="118.6">1</text>
<text x="109.4" y="115.4">15</text>
<text x="109.4" y="118.6">16</text>
<text x="124.7" y="115.4">1</text>
<text x="124.7" y="118.6">1</text>
<text x="137.7" y="115.4">24.4</text>
<text x="138.8" y="118.6">26</text>
<text x="152.9" y="115.4">61.5</text>
<text x="152.9" y="118.6">57.7</text>
<text x="168.1" y="115.4">31.7</text>
<text x="168.1" y="118.6">33.8</text>
<text x="182.5" y="115.4">307.5</text>
<text x="182.5" y="118.6">288.5</text>
<text x="16.7" y="121.8">SMCJ17A</text>
<text x="16.7" y="124.9">SMCJ18A</text>
<text x="34.3" y="121.8">GER</text>
<text x="34.5" y="124.9">GET</text>
<text x="44.1" y="121.8">SMCJ17CA</text>
<text x="44.1" y="124.9">SMCJ18CA</text>
<text x="64.3" y="121.8">BER</text>
<text x="64.5" y="124.9">BET</text>
<text x="75.8" y="121.8">18.9</text>
<text x="75.8" y="124.9">20.0</text>
<text x="85.9" y="121.8">20.9</text>
<text x="85.9" y="124.9">22.1</text>
<text x="97.7" y="121.8">1</text>
<text x="97.7" y="124.9">1</text>
<text x="109.4" y="121.8">17</text>
<text x="109.4" y="124.9">18</text>
<text x="124.7" y="121.8">1</text>
<text x="124.7" y="124.9">1</text>
<text x="137.7" y="121.8">27.6</text>
<text x="137.7" y="124.9">29.2</text>
<text x="152.9" y="121.8">54.4</text>
<text x="152.9" y="124.9">51.4</text>
<text x="168.1" y="121.8">35.9</text>
<text x="168.1" y="124.9">38.0</text>
<text x="182.5" y="121.8">272.0</text>
<text x="182.5" y="124.9">257.0</text>
<text x="16.7" y="128.1">SMCJ20A</text>
<text x="16.7" y="131.3">SMCJ22A</text>
<text x="34.4" y="128.1">GEV</text>
<text x="34.4" y="131.3">GEX</text>
<text x="44.1" y="128.1">SMCJ20CA</text>
<text x="44.1" y="131.3">SMCJ22CA</text>
<text x="64.4" y="128.1">BEV</text>
<text x="64.4" y="131.3">BEX</text>
<text x="75.9" y="128.1">22.2</text>
<text x="75.9" y="131.3">24.4</text>
<text x="85.9" y="128.1">24.5</text>
<text x="85.9" y="131.3">26.9</text>
<text x="97.7" y="128.1">1</text>
<text x="97.7" y="131.3">1</text>
<text x="109.4" y="128.1">20</text>
<text x="109.4" y="131.3">22</text>
<text x="124.8" y="128.1">1</text>
<text x="124.8" y="131.3">1</text>
<text x="137.7" y="128.1">32.4</text>
<text x="137.7" y="131.3">35.5</text>
<text x="152.9" y="128.1">46.3</text>
<text x="152.9" y="131.3">42.3</text>
<text x="168.1" y="128.1">42.1</text>
<text x="168.1" y="131.3">46.2</text>
<text x="182.5" y="128.1">231.5</text>
<text x="182.6" y="131.3">211.5</text>
<text x="16.7" y="134.5">SMCJ24A</text>
<text x="16.7" y="137.7">SMCJ26A</text>
<text x="34.5" y="134.5">GEZ</text>
<text x="34.5" y="137.7">GFE</text>
<text x="44.1" y="134.5">SMCJ24CA</text>
<text x="44.1" y="137.7">SMCJ26CA</text>
<text x="64.5" y="134.5">BEZ</text>
<text x="64.5" y="137.7">BFE</text>
<text x="75.9" y="134.5">26.7</text>
<text x="75.9" y="137.7">28.9</text>
<text x="85.9" y="134.5">29.5</text>
<text x="85.9" y="137.7">31.9</text>
<text x="97.7" y="134.5">1</text>
<text x="97.7" y="137.7">1</text>
<text x="109.4" y="134.5">24</text>
<text x="109.4" y="137.7">26</text>
<text x="124.8" y="134.5">1</text>
<text x="124.8" y="137.7">1</text>
<text x="137.7" y="134.5">38.9</text>
<text x="137.7" y="137.7">42.1</text>
<text x="152.9" y="134.5">38.6</text>
<text x="152.9" y="137.7">35.7</text>
<text x="168.1" y="134.5">50.6</text>
<text x="168.1" y="137.7">54.7</text>
<text x="182.5" y="134.5">193.0</text>
<text x="182.5" y="137.7">178.5</text>
<text x="16.7" y="140.9">SMCJ28A</text>
<text x="34.4" y="140.9">GFG</text>
<text x="44.1" y="140.9">SMCJ28CA</text>
<text x="64.4" y="140.9">BFG</text>
<text x="75.9" y="140.9">31.1</text>
<text x="85.9" y="140.9">34.4</text>
<text x="97.7" y="140.9">1</text>
<text x="109.4" y="140.9">28</text>
<text x="124.8" y="140.9">1</text>
<text x="137.7" y="140.9">45.4</text>
<text x="152.9" y="140.9">33.1</text>
<text x="168.1" y="140.9">59.0</text>
<text x="182.5" y="140.9">165.5</text>
<text x="16.7" y="144">SMCJ30A</text>
<text x="16.8" y="147.2">SMCJ33A</text>
<text x="34.3" y="147.2">GFM</text>
<text x="34.5" y="144">GFK</text>
<text x="44.1" y="144">SMCJ30CA</text>
<text x="44.1" y="147.2">SMCJ33CA</text>
<text x="64.3" y="147.2">BFM</text>
<text x="64.5" y="144">BFK</text>
<text x="75.9" y="144">33.3</text>
<text x="75.9" y="147.2">36.7</text>
<text x="85.9" y="144">36.8</text>
<text x="85.9" y="147.2">40.6</text>
<text x="97.8" y="144">1</text>
<text x="97.8" y="147.2">1</text>
<text x="109.4" y="144">30</text>
<text x="109.4" y="147.2">33</text>
<text x="124.8" y="144">1</text>
<text x="124.8" y="147.2">1</text>
<text x="137.8" y="144">48.4</text>
<text x="137.8" y="147.2">53.3</text>
<text x="153" y="147.2">28.1</text>
<text x="154" y="144">31</text>
<text x="168" y="147.2">69.3</text>
<text x="169.2" y="144">63</text>
<text x="182.4" y="147.2">141.0</text>
<text x="183.6" y="144">155</text>
<text x="16.7" y="150.4">SMCJ36A</text>
<text x="16.7" y="153.6">SMCJ40A</text>
<text x="34.4" y="153.6">GFR</text>
<text x="34.5" y="150.4">GFP</text>
<text x="44" y="150.4">SMCJ36CA</text>
<text x="44" y="153.6">SMCJ40CA</text>
<text x="64.4" y="153.6">BFR</text>
<text x="64.5" y="150.4">BFP</text>
<text x="75.8" y="153.6">44.4</text>
<text x="76.9" y="150.4">40</text>
<text x="85.8" y="150.4">44.2</text>
<text x="85.8" y="153.6">49.1</text>
<text x="97.7" y="150.4">1</text>
<text x="97.7" y="153.6">1</text>
<text x="109.4" y="150.4">36</text>
<text x="109.4" y="153.6">40</text>
<text x="124.7" y="150.4">1</text>
<text x="124.7" y="153.6">1</text>
<text x="137.7" y="150.4">58.1</text>
<text x="137.7" y="153.6">64.5</text>
<text x="152.9" y="150.4">25.9</text>
<text x="152.9" y="153.6">23.3</text>
<text x="168" y="150.4">75.5</text>
<text x="168" y="153.6">83.9</text>
<text x="182.4" y="150.4">129.5</text>
<text x="182.5" y="153.6">116.5</text>
<text x="16.7" y="156.8">SMCJ43A</text>
<text x="16.7" y="160">SMCJ45A</text>
<text x="34.5" y="160">GFV</text>
<text x="34.6" y="156.8">GFT</text>
<text x="44" y="156.8">SMCJ43CA</text>
<text x="44" y="160">SMCJ45CA</text>
<text x="64.5" y="160">BFV</text>
<text x="64.5" y="156.8">BFT</text>
<text x="75.8" y="156.8">47.8</text>
<text x="76.9" y="160">50</text>
<text x="85.8" y="156.8">52.8</text>
<text x="85.8" y="160">55.3</text>
<text x="97.7" y="156.8">1</text>
<text x="97.7" y="160">1</text>
<text x="109.4" y="156.8">43</text>
<text x="109.4" y="160">45</text>
<text x="124.7" y="156.8">1</text>
<text x="124.7" y="160">1</text>
<text x="137.7" y="156.8">69.4</text>
<text x="137.7" y="160">72.7</text>
<text x="152.9" y="156.8">21.7</text>
<text x="152.9" y="160">20.6</text>
<text x="168" y="156.8">90.2</text>
<text x="168" y="160">94.5</text>
<text x="182.4" y="156.8">108.5</text>
<text x="182.5" y="160">103.0</text>
<text x="16.7" y="163.2">SMCJ48A</text>
<text x="16.7" y="166.3">SMCJ51A</text>
<text x="34.5" y="163.2">GFX</text>
<text x="34.5" y="166.3">GFZ</text>
<text x="44" y="163.2">SMCJ48CA</text>
<text x="44" y="166.3">SMCJ51CA</text>
<text x="64.5" y="163.2">BFX</text>
<text x="64.5" y="166.3">BFZ</text>
<text x="75.8" y="163.2">53.3</text>
<text x="75.8" y="166.3">56.7</text>
<text x="85.8" y="163.2">58.9</text>
<text x="85.8" y="166.3">62.7</text>
<text x="97.7" y="163.2">1</text>
<text x="97.7" y="166.3">1</text>
<text x="109.4" y="163.2">48</text>
<text x="109.4" y="166.3">51</text>
<text x="124.7" y="163.2">1</text>
<text x="124.7" y="166.3">1</text>
<text x="137.7" y="163.2">77.4</text>
<text x="137.7" y="166.3">82.4</text>
<text x="152.9" y="163.2">19.4</text>
<text x="152.9" y="166.3">18.2</text>
<text x="167.3" y="163.2">100.6</text>
<text x="167.3" y="166.3">107.1</text>
<text x="183.2" y="163.2">97.0</text>
<text x="183.2" y="166.3">91.0</text>
<text x="16.7" y="172.7">SMCJ58A</text>
<text x="16.7" y="169.5">SMCJ54A</text>
<text x="34.1" y="172.7">GGG</text>
<text x="34.2" y="169.5">GGE</text>
<text x="44" y="172.7">SMCJ58CA</text>
<text x="44" y="169.5">SMCJ54CA</text>
<text x="64.1" y="172.7">BGG</text>
<text x="64.2" y="169.5">BGE</text>
<text x="75.8" y="172.7">64.4</text>
<text x="76.9" y="169.5">60</text>
<text x="85.8" y="172.7">71.2</text>
<text x="85.8" y="169.5">66.3</text>
<text x="97.7" y="172.7">1</text>
<text x="97.7" y="169.5">1</text>
<text x="109.4" y="172.7">58</text>
<text x="109.4" y="169.5">54</text>
<text x="124.7" y="172.7">1</text>
<text x="124.7" y="169.5">1</text>
<text x="137.7" y="172.7">93.6</text>
<text x="137.7" y="169.5">87.1</text>
<text x="152.9" y="172.7">16.1</text>
<text x="152.9" y="169.5">17.3</text>
<text x="167.3" y="172.7">121.7</text>
<text x="167.4" y="169.5">113.2</text>
<text x="183.2" y="169.5">86.5</text>
<text x="183.2" y="172.7">80.5</text>
<text x="16.7" y="175.9">SMCJ60A</text>
<text x="16.7" y="179.1">SMCJ64A</text>
<text x="34" y="179.1">GGM</text>
<text x="34.2" y="175.9">GGK</text>
<text x="44" y="175.9">SMCJ60CA</text>
<text x="44" y="179.1">SMCJ64CA</text>
<text x="64" y="179.1">BGM</text>
<text x="64.2" y="175.9">BGK</text>
<text x="75.8" y="175.9">66.7</text>
<text x="75.8" y="179.1">71.1</text>
<text x="85.8" y="175.9">73.7</text>
<text x="85.8" y="179.1">78.6</text>
<text x="97.7" y="175.9">1</text>
<text x="97.7" y="179.1">1</text>
<text x="109.4" y="175.9">60</text>
<text x="109.4" y="179.1">64</text>
<text x="124.7" y="175.9">1</text>
<text x="124.7" y="179.1">1</text>
<text x="137.7" y="175.9">96.8</text>
<text x="138.1" y="179.1">103</text>
<text x="152.9" y="179.1">14.6</text>
<text x="152.9" y="175.9">15.5</text>
<text x="167.3" y="179.1">133.9</text>
<text x="167.3" y="175.9">125.8</text>
<text x="183.2" y="179.1">73.0</text>
<text x="183.2" y="175.9">77.5</text>
<text x="16.7" y="182.3">SMCJ70A</text>
<text x="16.7" y="185.4">SMCJ75A</text>
<text x="34.2" y="185.4">GGR</text>
<text x="34.3" y="182.3">GGP</text>
<text x="44" y="182.3">SMCJ70CA</text>
<text x="44" y="185.4">SMCJ75CA</text>
<text x="64.2" y="185.4">BGR</text>
<text x="64.3" y="182.3">BGP</text>
<text x="75.8" y="182.3">77.8</text>
<text x="75.8" y="185.4">83.3</text>
<text x="85.8" y="182.3">86.0</text>
<text x="85.8" y="185.4">92.1</text>
<text x="97.7" y="182.3">1</text>
<text x="97.7" y="185.4">1</text>
<text x="109.4" y="182.3">70</text>
<text x="109.4" y="185.4">75</text>
<text x="124.7" y="182.3">1</text>
<text x="124.7" y="185.4">1</text>
<text x="138.1" y="185.4">121</text>
<text x="138.2" y="182.3">113</text>
<text x="152.9" y="182.3">13.3</text>
<text x="152.9" y="185.4">12.4</text>
<text x="167.3" y="182.3">146.9</text>
<text x="167.3" y="185.4">157.3</text>
<text x="183.2" y="182.3">66.5</text>
<text x="183.2" y="185.4">62.0</text>
<text x="16.7" y="188.6">SMCJ78A</text>
<text x="16.7" y="191.8">SMCJ85A</text>
<text x="34.2" y="191.8">GGV</text>
<text x="34.3" y="188.6">GGT</text>
<text x="44" y="191.8">SMCJ85CA</text>
<text x="44" y="188.6">SMCJ78CA</text>
<text x="64.2" y="191.8">BGV</text>
<text x="64.3" y="188.6">BGT</text>
<text x="75.8" y="191.8">94.4</text>
<text x="75.8" y="188.6">86.7</text>
<text x="85.8" y="188.6">95.8</text>
<text x="86.2" y="191.8">104</text>
<text x="97.7" y="191.8">1</text>
<text x="97.7" y="188.6">1</text>
<text x="109.4" y="191.8">85</text>
<text x="109.4" y="188.6">78</text>
<text x="124.7" y="191.8">1</text>
<text x="124.7" y="188.6">1</text>
<text x="138.1" y="191.8">137</text>
<text x="138.1" y="188.6">126</text>
<text x="153" y="188.6">11.9</text>
<text x="154.1" y="191.8">11</text>
<text x="167.3" y="188.6">163.8</text>
<text x="168.4" y="191.8">178</text>
<text x="183.2" y="188.6">59.5</text>
<text x="184.3" y="191.8">55</text>
<text x="16.7" y="195">SMCJ90A</text>
<text x="34.2" y="195">GGX</text>
<text x="44" y="195">SMCJ90CA</text>
<text x="64.2" y="195">BGX</text>
<text x="76.2" y="195">100</text>
<text x="86.4" y="195">111</text>
<text x="97.7" y="195">1</text>
<text x="109.4" y="195">90</text>
<text x="124.7" y="195">1</text>
<text x="138.1" y="195">146</text>
<text x="152.9" y="195">10.3</text>
<text x="167.3" y="195">189.8</text>
<text x="183.2" y="195">51.5</text>
<text x="16.7" y="198.2">SMCJ100A</text>
<text x="16.7" y="201.4">SMCJ110A</text>
<text x="34.3" y="198.2">GGZ</text>
<text x="34.3" y="201.4">GHE</text>
<text x="44" y="201.4">SMCJ110CA</text>
<text x="44" y="198.2">SMCJ100CA</text>
<text x="64.3" y="201.4">BHE</text>
<text x="64.3" y="198.2">BGZ</text>
<text x="76.2" y="201.4">122</text>
<text x="76.4" y="198.2">111</text>
<text x="86.2" y="201.4">135</text>
<text x="86.2" y="198.2">123</text>
<text x="97.7" y="201.4">1</text>
<text x="97.7" y="198.2">1</text>
<text x="108.6" y="198.2">100</text>
<text x="108.7" y="201.4">110</text>
<text x="124.7" y="201.4">1</text>
<text x="124.7" y="198.2">1</text>
<text x="138.1" y="201.4">177</text>
<text x="138.1" y="198.2">162</text>
<text x="153.6" y="201.4">8.4</text>
<text x="153.6" y="198.2">9.3</text>
<text x="167.3" y="201.4">230.1</text>
<text x="167.3" y="198.2">210.6</text>
<text x="183.2" y="201.4">42.5</text>
<text x="183.2" y="198.2">46.5</text>
<text x="16.7" y="204.5">SMCJ120A</text>
<text x="16.7" y="207.7">SMCJ130A</text>
<text x="34.2" y="204.5">GHG</text>
<text x="34.3" y="207.7">GHK</text>
<text x="44" y="204.5">SMCJ120CA</text>
<text x="44" y="207.7">SMCJ130CA</text>
<text x="64.2" y="204.5">BHG</text>
<text x="64.3" y="207.7">BHK</text>
<text x="76.2" y="207.7">144</text>
<text x="76.2" y="204.5">133</text>
<text x="86.2" y="207.7">159</text>
<text x="86.2" y="204.5">147</text>
<text x="97.7" y="207.7">1</text>
<text x="97.7" y="204.5">1</text>
<text x="108.6" y="207.7">130</text>
<text x="108.6" y="204.5">120</text>
<text x="124.7" y="207.7">1</text>
<text x="124.7" y="204.5">1</text>
<text x="138.1" y="207.7">209</text>
<text x="138.1" y="204.5">193</text>
<text x="153.6" y="207.7">7.2</text>
<text x="153.6" y="204.5">7.9</text>
<text x="167.3" y="207.7">271.7</text>
<text x="167.3" y="204.5">250.9</text>
<text x="183.2" y="207.7">36.0</text>
<text x="183.2" y="204.5">39.0</text>
<text x="16.7" y="214.1">SMCJ160A</text>
<text x="16.7" y="210.9">SMCJ150A</text>
<text x="34.1" y="210.9">GHM</text>
<text x="34.3" y="214.1">GHP</text>
<text x="44" y="214.1">SMCJ160CA</text>
<text x="44" y="210.9">SMCJ150CA</text>
<text x="64.1" y="210.9">BHM</text>
<text x="64.3" y="214.1">BHP</text>
<text x="76.2" y="214.1">178</text>
<text x="76.2" y="210.9">167</text>
<text x="86.2" y="214.1">197</text>
<text x="86.2" y="210.9">185</text>
<text x="97.7" y="214.1">1</text>
<text x="97.7" y="210.9">1</text>
<text x="108.6" y="214.1">160</text>
<text x="108.6" y="210.9">150</text>
<text x="124.7" y="214.1">1</text>
<text x="124.7" y="210.9">1</text>
<text x="138.1" y="214.1">259</text>
<text x="138.1" y="210.9">243</text>
<text x="153.6" y="214.1">5.8</text>
<text x="153.6" y="210.9">6.2</text>
<text x="167.3" y="214.1">336.7</text>
<text x="167.3" y="210.9">315.9</text>
<text x="183.2" y="214.1">29.0</text>
<text x="183.2" y="210.9">31.0</text>
<text x="16.7" y="217.3">SMCJ170A</text>
<text x="16.7" y="220.5">SMCJ180A</text>
<text x="34.2" y="217.3">GHR</text>
<text x="34.4" y="220.5">GHT</text>
<text x="44" y="217.3">SMCJ170CA</text>
<text x="44" y="220.5">SMCJ180CA</text>
<text x="64.2" y="217.3">BHR</text>
<text x="64.4" y="220.5">BHT</text>
<text x="76.2" y="220.5">201</text>
<text x="76.2" y="217.3">189</text>
<text x="86.2" y="220.5">222</text>
<text x="86.2" y="217.3">209</text>
<text x="97.7" y="220.5">1</text>
<text x="97.7" y="217.3">1</text>
<text x="108.6" y="220.5">180</text>
<text x="108.6" y="217.3">170</text>
<text x="124.7" y="220.5">1</text>
<text x="124.7" y="217.3">1</text>
<text x="138.1" y="220.5">292</text>
<text x="138.1" y="217.3">275</text>
<text x="153.6" y="220.5">5.1</text>
<text x="153.6" y="217.3">5.5</text>
<text x="167.3" y="220.5">379.6</text>
<text x="167.3" y="217.3">357.5</text>
<text x="183.2" y="220.5">25.5</text>
<text x="183.2" y="217.3">27.5</text>
<text x="16.7" y="223.6">SMCJ200A</text>
<text x="16.7" y="226.8">SMCJ220A</text>
<text x="34.3" y="223.6">GHV</text>
<text x="34.3" y="226.8">GHX</text>
<text x="44" y="223.6">SMCJ200CA</text>
<text x="44" y="226.8">SMCJ220CA</text>
<text x="64.3" y="223.6">BHV</text>
<text x="64.3" y="226.8">BHX</text>
<text x="76.2" y="223.6">224</text>
<text x="76.2" y="226.8">246</text>
<text x="86.2" y="223.6">247</text>
<text x="86.2" y="226.8">272</text>
<text x="97.7" y="223.6">1</text>
<text x="97.7" y="226.8">1</text>
<text x="108.6" y="223.6">200</text>
<text x="108.6" y="226.8">220</text>
<text x="124.7" y="223.6">1</text>
<text x="124.7" y="226.8">1</text>
<text x="138.1" y="223.6">324</text>
<text x="138.1" y="226.8">356</text>
<text x="153.6" y="223.6">4.6</text>
<text x="153.6" y="226.8">4.2</text>
<text x="167.3" y="223.6">421.2</text>
<text x="167.3" y="226.8">462.8</text>
<text x="183.2" y="223.6">23.0</text>
<text x="183.2" y="226.8">21.0</text>
<text x="16.7" y="230">SMCJ250A</text>
<text x="16.7" y="233.2">SMCJ300A</text>
<text x="34.4" y="230">GHZ</text>
<text x="34.6" y="233.2">GJE</text>
<text x="44" y="230">SMCJ250CA</text>
<text x="44" y="233.2">SMCJ300CA</text>
<text x="64.4" y="230">BHZ</text>
<text x="64.6" y="233.2">BJE</text>
<text x="76.2" y="230">279</text>
<text x="76.2" y="233.2">335</text>
<text x="86.2" y="230">309</text>
<text x="86.2" y="233.2">371</text>
<text x="97.7" y="230">1</text>
<text x="97.7" y="233.2">1</text>
<text x="108.6" y="230">250</text>
<text x="108.6" y="233.2">300</text>
<text x="124.7" y="230">1</text>
<text x="124.7" y="233.2">1</text>
<text x="138.1" y="230">405</text>
<text x="138.1" y="233.2">486</text>
<text x="153.6" y="230">3.7</text>
<text x="153.6" y="233.2">3.1</text>
<text x="167.3" y="230">526.5</text>
<text x="167.3" y="233.2">631.8</text>
<text x="183.2" y="230">18.5</text>
<text x="183.2" y="233.2">15.5</text>
<text x="16.7" y="236.4">SMCJ350A</text>
<text x="16.7" y="239.6">SMCJ400A</text>
<text x="34.5" y="236.4">GJG</text>
<text x="34.6" y="239.6">GJK</text>
<text x="44" y="236.4">SMCJ350CA</text>
<text x="44" y="239.6">SMCJ400CA</text>
<text x="64.5" y="236.4">BJG</text>
<text x="64.6" y="239.6">BJK</text>
<text x="76.2" y="239.6">447</text>
<text x="76.2" y="236.4">391</text>
<text x="86.2" y="239.6">494</text>
<text x="86.2" y="236.4">432</text>
<text x="97.7" y="239.6">1</text>
<text x="97.7" y="236.4">1</text>
<text x="108.6" y="239.6">400</text>
<text x="108.6" y="236.4">350</text>
<text x="124.7" y="239.6">1</text>
<text x="124.7" y="236.4">1</text>
<text x="138.1" y="239.6">648</text>
<text x="138.1" y="236.4">567</text>
<text x="153.6" y="239.6">2.3</text>
<text x="153.6" y="236.4">2.6</text>
<text x="167.3" y="239.6">842.4</text>
<text x="167.3" y="236.4">737.1</text>
<text x="183.2" y="236.4">13.0</text>
<text x="183.3" y="239.6">11.5</text>
<text x="16.7" y="242.7">SMCJ408A</text>
<text x="16.7" y="245.9">SMCJ440A</text>
<text x="34.2" y="242.7">408A</text>
<text x="34.4" y="245.9">GJM</text>
<text x="44" y="242.7">SMCJ408CA</text>
<text x="44" y="245.9">SMCJ440CA</text>
<text x="63.1" y="242.7">408CA</text>
<text x="64.4" y="245.9">BJM</text>
<text x="76.2" y="242.7">456</text>
<text x="76.2" y="245.9">492</text>
<text x="86.2" y="242.7">504</text>
<text x="86.2" y="245.9">543</text>
<text x="97.7" y="242.7">1</text>
<text x="97.7" y="245.9">1</text>
<text x="108.6" y="242.7">408</text>
<text x="108.6" y="245.9">440</text>
<text x="124.7" y="245.9">1</text>
<text x="124.7" y="242.7">1</text>
<text x="138" y="245.9">713</text>
<text x="138.1" y="242.7">658</text>
<text x="153.6" y="245.9">2.1</text>
<text x="153.6" y="242.7">2.3</text>
<text x="167.3" y="245.9">926.9</text>
<text x="167.3" y="242.7">855.4</text>
<text x="183.2" y="245.9">10.5</text>
<text x="183.3" y="242.7">11.4</text>
<text x="16.7" y="249.1">SMCJ495A</text>
<text x="34.2" y="249.1">495A</text>
<text x="44" y="249.1">SMCJ495CA</text>
<text x="63" y="249.1">495CA</text>
<text x="75.1" y="249.1">522.5</text>
<text x="85.1" y="249.1">577.5</text>
<text x="97.7" y="249.1">1</text>
<text x="108.6" y="249.1">495</text>
<text x="124.7" y="249.1">1</text>
<text x="138" y="249.1">760</text>
<text x="153.6" y="249.1">2.0</text>
<text x="167.3" y="249.1">988.0</text>
<text x="183.9" y="249.1">9.9</text>
<text x="15.9" y="253">Notes:</text>
<text x="15.9" y="256.2">1. Suffix ‘A’ denotes a 5 % tolerance unidirectional device.</text>
<text x="89.1" y="256.2">3.</text>
<text x="99.6" y="256.2">For bidirectional devices with a V</text>
<text x="140.8" y="256.2">of 10 volts or less, the I</text>
<text x="170.6" y="256.2">limit is double.</text>
<text x="15.9" y="259.3">2. Suffix ‘CA’ denotes a 5 % tolerance bidirectional device.</text>
</g>
<g font-size="2.5">
<text x="62" y="44.2">A</text>
<text x="83.1" y="58.3">BR</text>
<text x="140.8" y="59.7">pp</text>
<text x="171.1" y="59.7">pp</text>
<text x="124.9" y="61.1">RWM</text>
<text x="99.8" y="67">T</text>
<text x="108.7" y="67">RWM</text>
<text x="124.9" y="67">R</text>
<text x="138.6" y="70">(V)</text>
<text x="138.7" y="66.5">V</text>
<text x="140.4" y="67.2">c</text>
<text x="153.6" y="66.5">I</text>
<text x="153.7" y="70">(A)</text>
<text x="154.3" y="67.2">pp</text>
<text x="169" y="70">(V)</text>
<text x="169.1" y="66.5">V</text>
<text x="170.7" y="67.2">c</text>
<text x="183.9" y="66.5">I</text>
<text x="184" y="70">(A)</text>
<text x="184.6" y="67.2">pp</text>
<text x="138.3" y="256.9">R</text>
<text x="168" y="256.9">R</text>
<text x="15.9" y="265.3">Specif</text>
<text x="15.9" y="268.1">Users should verify actual device performance in their specif</text>
<text x="21.2" y="265.3">ications are subject to change without notice.</text>
<text x="73.9" y="268.1">ic applications.</text>
<text x="15.9" y="270.9">The products described herein and this document are subject to specif</text>
<text x="81.9" y="270.9">ic legal disclaimers as set forth on the last page of this document, and at www.bourns.com/docs/legal/disclaimer.pdf.</text>
</g>
<g font-size="2.1">
<text x="134.2" y="62.5">(10/1000 μs)</text>
<text x="149.4" y="61.8">(10/1000 μs)</text>
<text x="166.3" y="62.5">(8/20 μs)</text>
<text x="181.5" y="61.8">(8/20 μs)</text>
</g>
</svg>
